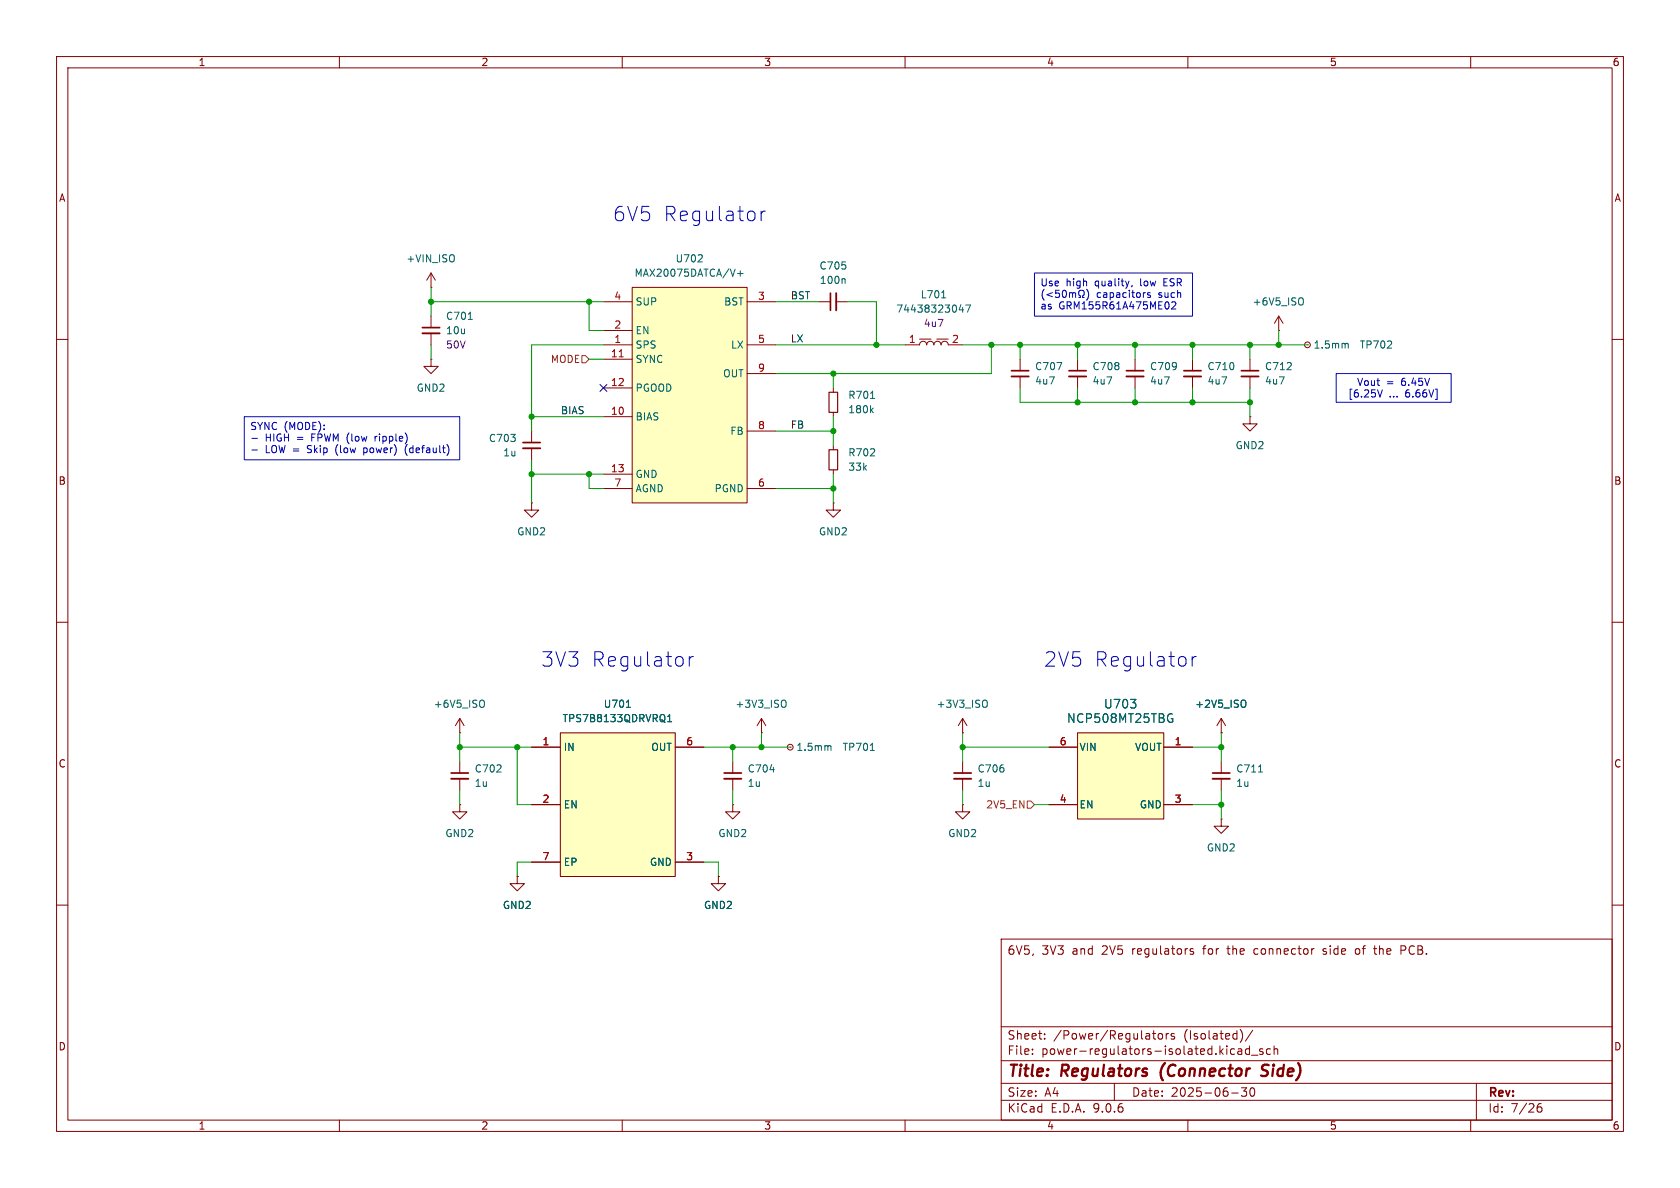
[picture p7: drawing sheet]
<svg xmlns="http://www.w3.org/2000/svg" width="297mm" height="210mm" viewBox="0 0 297 210" stroke-linecap="round" stroke-linejoin="round" font-family="sans-serif">
<g fill="none" stroke="#840000" stroke-width=".18">
<path d="M10 10h277v190h-277zM12 12h273v186h-273zM60 10v2M110 10v2M160 10v2M210 10v2M260 10v2M144.8 53.3h2M147.8 53.3h2.1M162.6 59.9h2M165.6 59.9h2M226.1 58.4h.1"/>
<path d="M226.1 55.9l-.8 1.3M226.1 55.9l.7 1.3M226.1 55.9v2.5M10 60h2M76.2 63.5v1.3h1.3l-1.3 1.2-1.3-1.2h1.3M76.2 63.5h.1M94 76.2v2M94 79.2v2.1M160 61h2.6a.64 .64 0 0 1 .6-.7 .64 .64 0 0 1 .6 .7 .64 .64 0 0 1 .7-.7 .64 .64 0 0 1 .6 .7 .64 .64 0 0 1 .6-.7 .64 .64 0 0 1 .7 .7 .64 .64 0 0 1 .6-.7 .64 .64 0 0 1 .6 .7h2.6M190.5 63.5v2M190.5 66.5v2.1M200.7 63.5v2"/>
<path d="M200.7 66.5v2.1M221 63.5v2M221 66.5v2.1M231.1 61h.1M285 60h2M94 88.9v1.3h1.2l-1.2 1.2-1.3-1.2h1.3M94 88.9h.1M10 110h2M285 110h2M81.3 129.5h.1M81.3 127l-.8 1.3M81.3 127l.7 1.3"/>
<path d="M81.3 127v2.5M134.6 129.5h.1M134.6 127l-.7 1.3M134.6 127l.8 1.3M134.6 127v2.5M127 154.9v1.3h1.3l-1.3 1.3-1.3-1.3h1.3M127 154.9h.1M129.5 142.2v1.3h1.3l-1.3 1.3-1.2-1.3h1.2M129.5 142.2h.1M10 160h2M177 166h108v32h-108zM211 167.8l-.4-.1-.2 .2 .1 .2 .5 .2v.3h-.6"/>
<path d="M221.7 167.8v.8M232.2 167.7h.1M233.9 168.6l.4 .1M234.1 167.7l-.2 .2 .2 .3M240.1 167.7l-.4 .1-.1 .2 .1 .6 .4 .1M242.8 167.7h.6M243 168.5l.4 .2M247.7 167.2h.5l.3 .1M248.5 167.8l-.3 .2h-.5M285 160h2M60 198v2M110 198v2"/>
<path d="M160 198v2M177 194.5h108M177 191.5h108M177 187.5h108M177 181.5h108M182.5 186.3v.1M182.5 185.5v.1M184.7 183.6v.1M184.7 182.8v.1M197 191.5v3M203.7 182.7h.6M204 183.6l.3 .1"/>
<path d="M204.9 182.8l.3-.1 .3 .3v.4l-.3 .3-.3-.1-.2-.2v-.4zM206.2 182.7v1M206.6 182.7l-.3 .1-.1 .2M207.6 182.8l-.4-.1-.2 .2 .1 .2 .5 .2v.3h-.6M210 198v2M217.7 193.2h1.2M218.1 185.4l.1 .1M218.2 186.3l-.1 .1M218.9 185.5h.6v.9M219.3 182.1a1.76 1.76 0 0 1 0 2.1M219.5 185.8h-.5a.29 .29 0 0 0-.2 .3 .29 .29 0 0 0 .2 .3l.5-.1M220.4 192.3l-.5 .6 .4 .1v.7l-.2 .1h-.4l-.2-.1"/>
<path d="M220.9 185.5l-.4-.1-.3 .3v.4l.1 .2h.6M220.9 184.9v1.5M221.1 192.4a.81 .81 0 0 0 .4 1.4l.2-.1 .1-.5-.1-.8M221.2 186.5h1.2M221.5 182.1l-1.3 2M223.2 185.5l-.3-.1-.2 .2v.2l.5 .2v.3h-.5M224.6 185.5l-.4-.1-.3 .3v.4l.1 .2h.6M225.2 185.5l.3-.1 .3 .1 .1 .9M225.2 184.9v1.5M260 198v2M261 191.5v6.5M271.7 196l.3-.3h.5l.1 .3v.3l-.3 .3-.4-.1-.2-.2"/>
<path d="M272.5 195.1a.59 .59 0 0 0-.8 .6"/>
<circle cx="231.1" cy="61" r=".51"/>
</g>
<path d="M205.2 189.3l.1 1.1M224 190a.85 .85 0 0 1-1.1 .1M224 188.2l-.7 .1a.46 .46 0 0 0-.2 .5 .46 .46 0 0 0 .3 .4l.6 .2" fill="none" stroke="#840000" stroke-width=".4"/>
<path d="M149.2 49.3l.2 .1v.7M166.5 52.6h.7M169.9 53.9l-.3 .9h.8M170.2 54.3v.9M170.7 53.9h.9l-.6 1.3M230.1 52.6l.1 .1a.81 .81 0 0 1-.1 1.2M238 60.7l.3 .2v.6M85.3 123.8h.2a.81 .81 0 0 1-.2 1.2M138.7 123.8h.1a.81 .81 0 0 1-.1 1.2" fill="none" stroke="#006464" stroke-width=".18"/>
<path d="M146.8 51.8v3.1M92.5 78.2h3M189 65.5h3M199.1 65.5h3.1M219.5 65.5h3" fill="none" stroke="#840000" stroke-width=".3"/>
<path d="M147.8 51.8v3.1M92.5 79.2h3M189 66.5h3M199.1 66.5h3.1M219.5 66.5h3" fill="none" stroke="#840000" stroke-width=".33"/>
<path d="M99.1 129.5h20.3v25.4h-20.3z" fill="#ffffc2"/>
<g fill="none" stroke="#840000" stroke-width=".18">
<path d="M76.2 50.8h.1M76.2 48.3l-.8 1.2M76.2 48.3l.8 1.2M76.2 48.3v2.5M76.2 55.9v2M76.2 58.9v2.1M147.3 78.7v.8M180.3 63.5v2M180.3 66.5v2.1M210.8 63.5v2M210.8 66.5v2.1M221 73.7v1.2h1.2l-1.2 1.3-1.3-1.3h1.3"/>
<path d="M221 73.7h.1M147.3 83.1v.7M81.3 134.6v2.1M81.3 137.7v2M94 132.1h5.1M99.1 129.5h20.3v25.4h-20.3zM119.4 132.1h5.1M129.5 134.6v2.1M129.5 137.7v2M139.7 132.1h.1M170.2 129.5h.1M170.2 127l-.8 1.3"/>
<path d="M170.2 127l.7 1.3M170.2 127v2.5M215.9 134.6v2.1M215.9 137.7v2M81.3 142.2v1.3h1.2l-1.2 1.3-1.3-1.3h1.3M81.3 142.2h.1M91.4 154.9v1.3h1.3l-1.3 1.3-1.2-1.3h1.2M91.4 154.9h.1M94 142.2h5.1M94 152.4h5.1M119.4 152.4h5.1M215.9 144.8v1.3h1.3l-1.3 1.2-1.3-1.2h1.3"/>
<path d="M215.9 144.8h.1"/>
<circle cx="139.7" cy="132.1" r=".51"/>
</g>
<path d="M80.3 45.2v.9M82.8 56.5h.7M186.9 64.1h.8l-.5 1.3M110.7 125h.8M118 127.6h.7M118 126.7l.4-.4v1.3M136.1 136.1h.8M146.5 131.8l.4 .2v.7M153.9 132.7h.7M174.2 123.8h.2a.81 .81 0 0 1-.2 1.2M222.5 136.5h.7" fill="none" stroke="#006464" stroke-width=".18"/>
<path d="M146.6 79.5h1.5v3.6h-1.5z" fill="none" stroke="#840000" stroke-width=".2"/>
<path d="M74.7 57.9h3M178.8 65.5h3.1M209.3 65.5h3M79.8 136.7h3M128 136.7h3.1M214.4 136.7h3" fill="none" stroke="#840000" stroke-width=".3"/>
<path d="M74.7 58.9h3M178.8 66.5h3.1M209.3 66.5h3M79.8 137.7h3M128 137.7h3.1M214.4 137.7h3" fill="none" stroke="#840000" stroke-width=".33"/>
<path d="M190.5 129.5h15.2v15.3h-15.2z" fill="#ffffc2"/>
<path d="M185.4 132.1h5.1M190.5 129.5h15.2v15.3h-15.2zM205.7 132.1h5.1M215.9 129.5h.1M215.9 127l-.8 1.3M215.9 127l.8 1.3M215.9 127v2.5M185.4 142.2h5.1M205.7 142.2h5.1" fill="none" stroke="#840000" stroke-width=".18"/>
<path d="M206.9 126.2h.4M207 127h.3v.6l-.4 .1M220 123.8h.1a.81 .81 0 0 1-.1 1.2" fill="none" stroke="#006464" stroke-width=".18"/>
<path d="M111.8 50.8h20.3v38.1h-20.3z" fill="#ffffc2"/>
<g fill="none" stroke="#840000" stroke-width=".18">
<path d="M106.7 53.3h5.1M106.7 58.4h5.1M111.8 50.8h20.3v38.1h-20.3zM132.1 53.3h5.1M106.7 61h5.1M106.7 63.5h5.1M106.7 68.6h5.1M106.7 73.7h5.1M132.1 61h5.1M132.1 66h5.1M132.1 76.2h5.1M147.3 68.6v.7"/>
<path d="M147.3 72.9v.8M106.7 83.8h5.1M106.7 86.4h5.1M132.1 86.4h5.1M147.3 88.9v1.3h1.3l-1.3 1.2-1.3-1.2h1.3M147.3 88.9h.1M94 132.1h5.1M119.4 132.1h5.1M170.2 134.6v2.1M170.2 137.7v2M185.4 132.1h5.1M205.7 132.1h5.1"/>
<path d="M215.9 129.5h.1M91.4 154.9h.1M94 142.2h5.1M94 152.4h5.1M119.4 152.4h5.1M127 154.9h.1M170.2 142.2v1.3h1.2l-1.2 1.3-1.3-1.3h1.3M170.2 142.2h.1M185.4 142.2h5.1M205.7 142.2h5.1"/>
</g>
<path d="M109.5 63.1h.7" fill="none" stroke="#a90000" stroke-width=".18"/>
<g fill="none" stroke="#006464" stroke-width=".18">
<path d="M123.4 46.3h.8M124.1 45.2v.4M130.4 48.4h1M130.9 47.9v.9M153.9 70.4h.7M154 72.5l.4 .5M154.4 72.1l-.5 .5M110.7 125h.8M118 127.6h.7M118 126.7l.4-.4v1.3M206.9 126.2h.4M207 127h.3v.6l-.4 .1"/>
<path d="M220 123.8h.1a.81 .81 0 0 1-.1 1.2"/>
</g>
<path d="M168.7 136.7h3" fill="none" stroke="#840000" stroke-width=".3"/>
<path d="M168.7 137.7h3" fill="none" stroke="#840000" stroke-width=".33"/>
<path d="M146.6 69.3h1.5v3.6h-1.5z" fill="none" stroke="#840000" stroke-width=".2"/>
<path d="M102.9 62.9h.6l.6 .6-.6 .6h-.6zM181.6 141.6h.6l.7 .6-.7 .7h-.6z" fill="none" stroke="#725600" stroke-width=".18"/>
<g fill="none" stroke="#009600" stroke-width=".18">
<path d="M76.2 53.3h30.5M76.2 50.8v5.1M104.1 53.3v5.1h2.6M137.2 53.3h7.6M149.9 53.3h5v7.7M226.1 58.4v2.6M76.2 61v2.5M94 73.7h12.7M104.1 63.5h2.6M106.7 61h-12.7v15.2M137.2 61h22.8M137.2 76.2h10.1"/>
<path d="M147.3 66v2.6M147.3 73.7v5M170.2 61h60.9M175.3 61v5h-38.1M180.3 68.6v2.5h40.7M180.3 61v2.5M190.5 61v2.5M190.5 68.6v2.5M200.7 61v2.5M200.7 68.6v2.5M210.8 61v2.5M210.8 68.6v2.5"/>
<path d="M221 61v2.5M221 68.6v5.1M94 81.3v7.6M94 83.8h12.7M104.1 83.8v2.6h2.6M137.2 86.4h10.1M147.3 83.8v5.1M81.3 132.1h12.7M81.3 129.5v5.1M81.3 139.7v2.5M91.4 132.1v10.1h2.6M124.5 132.1h15.2"/>
<path d="M129.5 132.1v2.5M129.5 139.7v2.5M134.6 129.5v2.6M170.2 132.1h15.2M170.2 129.5v5.1M170.2 139.7v2.5M210.8 132.1h5.1M215.9 129.5v5.1M215.9 139.7v5.1M94 152.4h-2.6v2.5M124.5 152.4h2.5v2.5M182.9 142.2h2.5"/>
<path d="M210.8 142.2h5.1"/>
</g>
<path d="M106.1 68l1.2 1.2M107.3 68l-1.2 1.2" fill="none" stroke="#000084" stroke-width=".18"/>
<g fill="none" stroke="#0000c2" stroke-width=".18">
<path d="M134.6 37.3v1.7M135.3 37.3a.65 .65 0 0 0-.7 .5M182.9 48.3h27.9v7.6h-27.9zM184.4 51.5a1.48 1.48 0 0 0 .2 1.6M186 51.7l-.9 .4 .9 .4M186.7 51.3l-.1 .6 .2-.1 .4 .1 .1 .4-.2 .3-.5-.1M188 51.4a.75 .75 0 0 0 .2 1.2l.3-.3v-.5M189.1 51.7v.9M189.6 51.9v.7M190.2 51.9v.7M190.7 51.7l.1 .5 .2 .1v.3h-.3M191.7 51.7l-.1 .5-.2 .1v.3h.3"/>
<path d="M192.3 51.4a1.47 1.47 0 0 1-.2 1.7M200.1 50.5l-.1 .2M202.4 51.7h.1M203.3 51.8l-.3-.1-.1 .2v.2l.4 .1v.3h-.4M207.9 53.6l-.1 .3-.7 .7h.8M43.2 73.7h38.1v7.6h-38.1zM44.5 77.5h1M44.5 79.5h1M64.3 79.2v1.2M64.3 80h.1M66.3 77.1v.9M66.5 77.1l-.2 .3"/>
<path d="M71.7 79.1v.9l.3 .5M236.2 66h20.3v5.1h-20.3zM243.5 68.9l.5 1.3 .4-1.3M121.9 116.1v1.7M122.6 116.1a.65 .65 0 0 0-.7 .4M210.8 116.1v1.7M211.5 116.1a.65 .65 0 0 0-.7 .4"/>
</g>
<g fill="#009600" stroke="#009600" stroke-width=".18">
<circle cx="190.5" cy="71.1" r=".46"/>
<circle cx="200.7" cy="71.1" r=".46"/>
<circle cx="226.1" cy="61" r=".46"/>
<circle cx="200.7" cy="61" r=".46"/>
<circle cx="190.5" cy="61" r=".46"/>
<circle cx="210.8" cy="61" r=".46"/>
<circle cx="221" cy="71.1" r=".46"/>
<circle cx="221" cy="61" r=".46"/>
<circle cx="76.2" cy="53.3" r=".46"/>
<circle cx="94" cy="73.7" r=".46"/>
<circle cx="104.1" cy="83.8" r=".46"/>
<circle cx="94" cy="83.8" r=".46"/>
<circle cx="104.1" cy="53.3" r=".46"/>
<circle cx="129.5" cy="132.1" r=".46"/>
<circle cx="134.6" cy="132.1" r=".46"/>
<circle cx="91.4" cy="132.1" r=".46"/>
<circle cx="81.3" cy="132.1" r=".46"/>
<circle cx="215.9" cy="132.1" r=".46"/>
<circle cx="210.8" cy="71.1" r=".46"/>
<circle cx="175.3" cy="61" r=".46"/>
<circle cx="180.3" cy="61" r=".46"/>
<circle cx="170.2" cy="132.1" r=".46"/>
<circle cx="215.9" cy="142.2" r=".46"/>
<circle cx="147.3" cy="66" r=".46"/>
<circle cx="154.9" cy="61" r=".46"/>
<circle cx="147.3" cy="76.2" r=".46"/>
<circle cx="147.3" cy="86.4" r=".46"/>
</g>
<g font-size="3.5" fill="#0000c2">
<text x="108.3" y="39.3">6V5</text>
<text x="117.2" y="39.3">Regulator</text>
<text x="95.6" y="118.1">3V3</text>
<text x="104.5" y="118.1">Regulator</text>
<text x="184.5" y="118.1">2V5</text>
<text x="193.4" y="118.1">Regulator</text>
</g>
<g font-size="2.8" fill="#840000">
<text x="178" y="190.9">Title:</text>
<text x="187.7" y="190.9">Regulators</text>
<text x="206" y="190.9">(Connector</text>
<text x="224.7" y="190.9">Side)</text>
</g>
<g font-size="2.1" fill="#006464">
<text x="195.1" y="125.5">U703</text>
<text x="188.5" y="128">NCP508MT25TBG</text>
</g>
<g font-size="2.1" fill="#840000">
<text x="178" y="169">6V5,</text>
<text x="184.2" y="169">3V3</text>
<text x="189.6" y="169">and</text>
<text x="195" y="169">2V5</text>
<text x="200.4" y="169">regulators</text>
<text x="213.1" y="169">for</text>
<text x="217.6" y="169">the</text>
<text x="222.4" y="169">connector</text>
<text x="234.8" y="169">side</text>
<text x="240.6" y="169">of</text>
<text x="244.1" y="169">the</text>
<text x="248.9" y="169">PCB.</text>
<text x="178" y="184">Sheet:</text>
<text x="186.2" y="184">/Power/Regulators</text>
<text x="209.3" y="184">(Isolated)/</text>
<text x="178" y="186.7">File:</text>
<text x="184.1" y="186.7">power-regulators-isolated.kicad_sch</text>
<text x="178" y="196.9">KiCad</text>
<text x="178" y="194.1">Size:</text>
<text x="184.7" y="194.1">A4</text>
<text x="185.7" y="196.9">E.D.A.</text>
<text x="193.3" y="196.9">9.0.6</text>
<text x="200" y="194.1">Date:</text>
<text x="207" y="194.1">2025-06-30</text>
<text x="263" y="194.3">Rev:</text>
<text x="263" y="196.9">Id:</text>
<text x="267.1" y="196.9">7/26</text>
</g>
<g font-size="1.8" fill="#840000">
<text x="35" y="11.9">1</text>
<text x="85" y="11.9">2</text>
<text x="135" y="11.9">3</text>
<text x="185" y="11.9">4</text>
<text x="235" y="11.9">5</text>
<text x="285" y="11.9">6</text>
<text x="10.3" y="35.9">A</text>
<text x="285.3" y="35.9">A</text>
<text x="10.3" y="85.9">B</text>
<text x="285.3" y="85.9">B</text>
<text x="10.3" y="135.9">C</text>
<text x="285.3" y="135.9">C</text>
<text x="10.3" y="185.9">D</text>
<text x="285.3" y="185.9">D</text>
<text x="35" y="199.9">1</text>
<text x="85" y="199.9">2</text>
<text x="135" y="199.9">3</text>
<text x="185" y="199.9">4</text>
<text x="235" y="199.9">5</text>
<text x="285" y="199.9">6</text>
</g>
<g font-size="1.8" fill="#006464">
<text x="71.7" y="46.6">+VIN_ISO</text>
<text x="119.3" y="46.6">U702</text>
<text x="144.8" y="47.9">C705</text>
<text x="112.1" y="49.1">MAX20075DATCA/V+</text>
<text x="144.8" y="50.4">100n</text>
<text x="162.7" y="52.9">L701</text>
<text x="78.7" y="56.7">C701</text>
<text x="78.7" y="59.3">10u</text>
<text x="112.3" y="54.2">SUP</text>
<text x="112.3" y="59.3">EN</text>
<text x="127.9" y="54.2">BST</text>
<text x="158.3" y="55.5">74438323047</text>
<text x="221.4" y="54.2">+6V5_ISO</text>
<text x="112.3" y="61.8">SPS</text>
<text x="112.3" y="64.4">SYNC</text>
<text x="129.1" y="61.8">LX</text>
<text x="182.9" y="65.6">C707</text>
<text x="193" y="65.6">C708</text>
<text x="203.2" y="65.6">C709</text>
<text x="213.4" y="65.6">C710</text>
<text x="223.5" y="65.6">C712</text>
<text x="232.1" y="61.8">1.5mm</text>
<text x="240.3" y="61.8">TP702</text>
<text x="73.6" y="69.4">GND2</text>
<text x="112.3" y="69.4">PGOOD</text>
<text x="127.7" y="66.9">OUT</text>
<text x="149.9" y="70.7">R701</text>
<text x="182.9" y="68.2">4u7</text>
<text x="193" y="68.2">4u7</text>
<text x="203.2" y="68.2">4u7</text>
<text x="213.4" y="68.2">4u7</text>
<text x="223.5" y="68.2">4u7</text>
<text x="112.3" y="74.5">BIAS</text>
<text x="129" y="77.1">FB</text>
<text x="149.9" y="73.3">180k</text>
<text x="86.3" y="78.3">C703</text>
<text x="88.9" y="80.9">1u</text>
<text x="149.9" y="80.9">R702</text>
<text x="149.9" y="83.4">33k</text>
<text x="218.3" y="79.6">GND2</text>
<text x="112.3" y="84.7">GND</text>
<text x="112.3" y="87.2">AGND</text>
<text x="126.2" y="87.2">PGND</text>
<text x="91.3" y="94.8">GND2</text>
<text x="144.7" y="94.8">GND2</text>
<text x="76.6" y="125.3">+6V5_ISO</text>
<text x="106.6" y="125.3">U701</text>
<text x="129.9" y="125.3">+3V3_ISO</text>
<text x="165.5" y="125.3">+3V3_ISO</text>
<text x="211.2" y="125.3">+2V5_ISO</text>
<text x="99.4" y="127.9">TPS7B8133QDRVRQ1</text>
<text x="83.8" y="136.8">C702</text>
<text x="99.6" y="132.9">IN</text>
<text x="115" y="132.9">OUT</text>
<text x="132.1" y="136.8">C704</text>
<text x="140.7" y="132.9">1.5mm</text>
<text x="148.9" y="132.9">TP701</text>
<text x="172.7" y="136.8">C706</text>
<text x="190.8" y="132.9">VIN</text>
<text x="200.6" y="132.9">VOUT</text>
<text x="218.4" y="136.8">C711</text>
<text x="83.8" y="139.3">1u</text>
<text x="99.6" y="143.1">EN</text>
<text x="132.1" y="139.3">1u</text>
<text x="172.7" y="139.3">1u</text>
<text x="190.8" y="143.1">EN</text>
<text x="201.4" y="143.1">GND</text>
<text x="218.4" y="139.3">1u</text>
<text x="78.6" y="148.2">GND2</text>
<text x="126.9" y="148.2">GND2</text>
<text x="167.5" y="148.2">GND2</text>
<text x="99.6" y="153.3">EP</text>
<text x="114.8" y="153.3">GND</text>
<text x="213.3" y="150.7">GND2</text>
<text x="88.8" y="160.9">GND2</text>
<text x="124.4" y="160.9">GND2</text>
</g>
<g font-size="1.8" fill="#a90000">
<text x="108.5" y="53.1">4</text>
<text x="133.9" y="53.1">3</text>
<text x="108.5" y="58.2">2</text>
<text x="107.9" y="63.2">11</text>
<text x="108.5" y="60.7">1</text>
<text x="133.9" y="60.7">5</text>
<text x="133.9" y="65.8">9</text>
<text x="160.6" y="60.7">1</text>
<text x="168.2" y="60.7">2</text>
<text x="107.9" y="68.3">12</text>
<text x="107.9" y="73.4">10</text>
<text x="133.9" y="75.9">8</text>
<text x="107.9" y="83.6">13</text>
<text x="108.5" y="86.1">7</text>
<text x="133.9" y="86.1">6</text>
<text x="95.8" y="131.8">1</text>
<text x="121.2" y="131.8">6</text>
<text x="187.3" y="131.8">6</text>
<text x="207.6" y="131.8">1</text>
<text x="95.8" y="142">2</text>
<text x="187.3" y="142">4</text>
<text x="207.6" y="142">3</text>
<text x="95.8" y="152.1">7</text>
<text x="121.2" y="152.1">3</text>
</g>
<g font-size="1.8" fill="#0f0f0f">
<text x="139.7" y="53">BST</text>
<text x="139.7" y="60.6">LX</text>
<text x="99.1" y="73.3">BIAS</text>
<text x="139.7" y="75.9">FB</text>
</g>
<g font-size="1.8" fill="#0000c2">
<text x="183.8" y="50.9">Use</text>
<text x="188.5" y="50.9">high</text>
<text x="193.7" y="50.9">quality,</text>
<text x="193.8" y="53">capacitors</text>
<text x="201.9" y="50.9">low</text>
<text x="204.9" y="53">such</text>
<text x="206.2" y="50.9">ESR</text>
<text x="183.8" y="55">as</text>
<text x="187.2" y="55">GRM155R61A475ME02</text>
<text x="238.2" y="70.5">[6.25V</text>
<text x="239.8" y="68.4">Vout</text>
<text x="245.1" y="68.4">=</text>
<text x="245.6" y="70.5">...</text>
<text x="247.8" y="68.4">6.45V</text>
<text x="248.6" y="70.5">6.66V]</text>
<text x="44.1" y="76.3">SYNC (MODE):</text>
<text x="46.9" y="78.4">HIGH</text>
<text x="46.9" y="80.4">LOW =</text>
<text x="52.6" y="78.4">=</text>
<text x="54.6" y="80.4">Skip</text>
<text x="55.3" y="78.4">FPWM (low</text>
<text x="59.8" y="80.4">(low</text>
<text x="64.9" y="80.4">power)</text>
<text x="66.9" y="78.4">ripple)</text>
<text x="72.4" y="80.4">(default)</text>
</g>
<g font-size="1.8" fill="#840084">
<text x="163.2" y="58">4u7</text>
<text x="78.7" y="61.8">50V</text>
</g>
<g font-size="1.8" fill="#725600">
<text x="97.3" y="64.4">MODE</text>
<text x="174.3" y="143.1">2V5_EN</text>
</g>
</svg>
